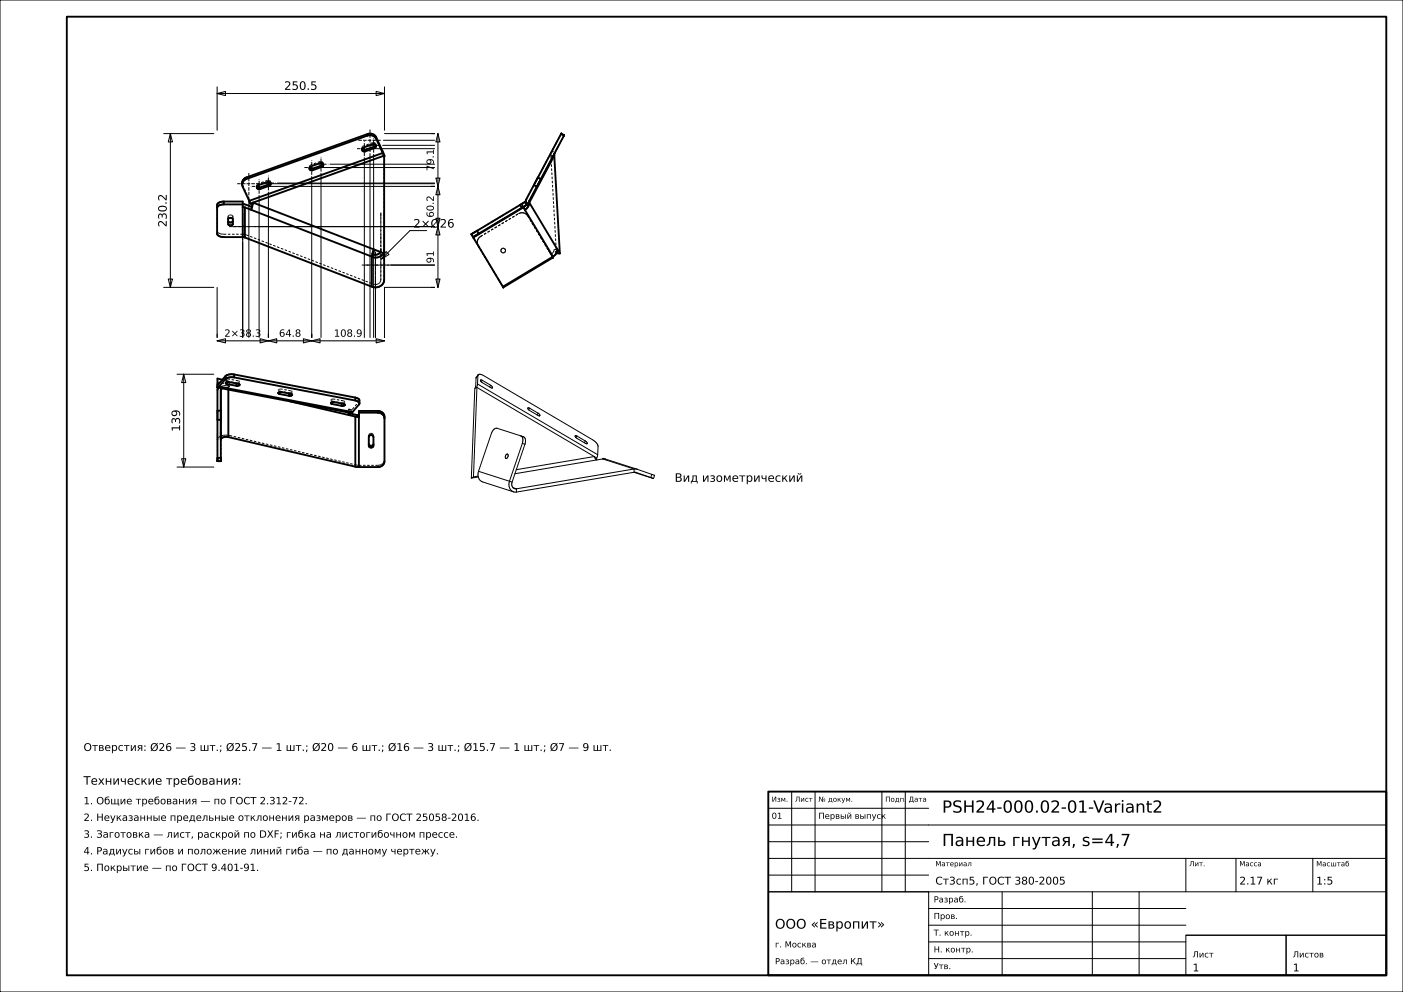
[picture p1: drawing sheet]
<svg xmlns="http://www.w3.org/2000/svg" width="420mm" height="297mm" viewBox="0 0 420 297" stroke-linecap="round" stroke-linejoin="round" font-family="sans-serif">
<g fill="none" stroke="#000" stroke-width=".3">
<path d="M0 0h420v297h-420zM49 40h15M51 40l.6 2.5h-1.2zM51 40v46M65 28l2.5-.6v1.2zM65 26v13M65 28h50.1M112.6 27.4l2.5 .6-2.5 .6zM115.1 26v13M115.1 40h15M131.1 40l.6 2.5h-1.2zM131.1 40v46"/>
<path d="M74.5 59v42M77.6 58.5v42.5M78.5 55h51.6M80.3 55.8h49.8M80.3 57.5v43.5M83 54.8h47.1M93.3 52.9v48.1M96 50.2h34.1M96.1 51.9v49.1M98.8 49.2h31.3M109.1 47.2v53.8M110.8 46v55"/>
<path d="M111.8 44.5h18.3M111.8 46.2v54.8M114.5 43.5h15.6M114.8 42h15.3M130.5 53.3h1.2l-.6 2.5zM131.1 55.8l.6 2.5h-1.2zM72.7 71.5v29.5M76.3 67.9h53.8M115.6 75.3l.8 .9-2.2 1.3zM116 79.4h14.1M127.7 69h-5l-8.5 8.5M130.5 65.3h1.2l-.6 2.5z"/>
<path d="M131.1 67.8l.6 2.6h-1.2zM49 86h15M50.4 83.5h1.2l-.6 2.5zM65 86v15M112.4 83v18M130.1 86h-15v15M130.5 83.5h1.2l-.6 2.5zM53 112h11M55 112l.6 2.5h-1.2zM55 112v27.8M65 102l2.5-.6v1.3zM65 102h50.1"/>
<path d="M77.9 101.4l2.4 .6-2.4 .7zM80.3 102l2.5-.6v1.3zM90.8 101.4l2.5 .6-2.5 .7zM93.3 102l2.5-.6v1.3zM112.6 101.4l2.5 .6-2.5 .7zM142.5 113.2l-.2 3M142.7 115.9l-.2 .2M142.7 115.9l36 21.2M142.9 115l-.2 .9M142.9 115l36 21.1M143.1 112.4l-.2 2.6M143.1 112.4l-.6 .8"/>
<path d="M143.1 112.2l.7-.1 1 .4 32.6 19.2a3 3 0 0 1 1.6 1.9l-.1 2.5M143.1 112.2v.2M143.1 112.2l-.6 1M144.4 113.9l2.5 1.5M144.4 113.9l-.5-.2-.1 .2 .6 .7 2.5 1.4 .5 .1-.5-.7M144.4 113.9l-.3 .4M146.9 115.4l-.4 .4M53 139.8h11M54.4 137.3h1.2l-.6 2.5zM151.5 137.3h.1M151.6 136l.2-.1a.66 .66 0 0 1 .3 .8 .66 .66 0 0 1-.8 .5v-.5zM155.9 130.5l-7.1-2.3a1.8 1.8 0 0 0-1.7 1.6l-3.9 11.3"/>
<path d="M155.9 130.5h.1M156 130.5a1.75 1.75 0 0 1 .4 2.2M156 130.5l.7 .3M156.4 132.7l-3.9 11.4M156.4 132.7l.7 .3M156.7 130.8h.1M156.7 130.8a1.75 1.75 0 0 1 .4 2.2M157.1 133l-3.8 11.4M158.6 122.2l2.5 1.5M158.6 122.2l-.5-.1-.1 .2 .5 .6 2.5 1.5 .6 .1-.5-.8M158.6 122.2l-.4 .5M161.1 123.7l-.4 .5"/>
<path d="M172.5 131.1l2.7 1.6 .6 .1-.5-.8M172.8 130.6l2.5 1.4M172.8 130.6l-.6-.1 .3 .6M172.8 130.6l-.4 .4M175.3 132l-.4 .5M178.7 137.1l-.4 .3M178.7 137.7l-.8-1-23.3 3.9M178.7 137.7l-24.6 4.1M178.9 136.1l-.2 1M180.4 137.4l.9 .1 9.4 3M180.4 137.4l-1.7 .3M180.4 137.4l9.4 3"/>
<path d="M180.5 137.4v-.2l.8 .3M141.7 142.8l-.6 .4M141.7 142.8l1.1-26.8-.7 .2-1 27M143.1 142.5l-1.4 .3M143.2 142.8l-2.1 .4M143.2 141.1a2.42 2.42 0 0 0 1.3 3.2l9.2 3M143.2 141.1l9.3 3M152.5 144.1a2.42 2.42 0 0 0 1.2 3.2M152.5 144.1l.8 .3M153.3 144.4l-.1 .9 .4 .7M153.6 146l1 .3M153.7 147.3h.9"/>
<path d="M154.6 146.3v1M189.8 141.4l5.7 1.9M189.8 140.4l.9 .1M189.8 140.4l-35.2 5.9M189.8 140.4v1M189.8 141.4h.6M189.8 141.4l-35.2 5.9M190.3 141.4h.1M190.4 141.4h.1M190.4 141.4l4.4 1.6M190.7 140.5h.1M190.7 140.5l4.4 1.5"/>
<path d="M194.8 143l.8 .2M195.1 142l.9 .3-.4 .9M195.1 142l-.3 1M237 237v30M244 237v30M264 237v30M271 237v30M230 257h185M230 252h48M230 247h185M230 242h48M355 257v10"/>
<path d="M370 257v10M393 257v10M230 267h48v25h-48zM230 267h185M230 262h48M278 277h77M278 272h77M300 267v25M327 267v25M341 267v25M278 287h77M278 282h77"/>
<path d="M355 280h30v12h-30zM355 280h60M385 280h30v12h-30z"/>
</g>
<g fill="none" stroke="#000" stroke-width=".56">
<path d="M20 5h395v287h-395zM168 40h.1M168 40l.9 .5M72.5 55.2l2.1 4.9M73.7 53.6a1.78 1.78 0 0 0-1.2 1.6M73.7 53.1a1.86 1.86 0 0 0-1.2 2.1M73.7 53.1v.5M76.9 55.8l.4 .3h.5M77.8 56.1v.5M80.6 55.1l-2.8 1M80.6 55.6l-2.8 1M80.6 55.1v.5"/>
<path d="M81 54.8l-.8-.4-2.9 1.1a.63 .63 0 0 0-.4 .8 .63 .63 0 0 0 .9 .3M81 54.8v.4l-.4 .4M81 54.8l-.4 .3M92.7 50.2l.3 .3h.6M93.6 50.5v.5M96.4 49.5l-2.8 1M96.4 50a.63 .63 0 0 0 .3-.9 .63 .63 0 0 0-.9-.3l-2.7 1a.63 .63 0 0 0-.4 .9 .63 .63 0 0 0 .9 .3M96.4 50l-2.8 1M96.4 49.5v.5M96.7 49.2l-.3 .3M108.4 44.5l.4 .3 .5 .1M109.3 44.9v.4"/>
<path d="M110 40.1a2.1 2.1 0 0 1 2.6 1M110 40.1l-36.3 13M110 40.6a2.1 2.1 0 0 1 2.6 1M110 40.6l-36.3 13M110 40.1v.5M112.1 43.9l-2.8 1M112.1 44.3l-2.8 1M112.1 43.9v.4M112.5 43.5l-.7-.4-3 1.1a.63 .63 0 0 0-.4 .8 .63 .63 0 0 0 .9 .3M112.5 43.5v.4l-.4 .4M112.5 43.5l-.4 .4M112.6 41.1l2.4 5.6"/>
<path d="M112.6 41.6l2 4.2M112.6 41.1v.5M114.6 45.8l.3 .8M114.6 45.8l-40 14.3M159.8 55.4l.9 .5M161 53.1l.9 .5M165.9 46.6l-7.6 14.4M165.9 46.6l1.7 29.3M165.9 46.6h.1M166.1 45.8l-.2 .8M167.9 40.1l.9 .5M168 40l-10.7 20.4"/>
<path d="M168.9 40.5h.1M168.9 40.5l-10.5 19.6-.1 .9M67 60.3a1.78 1.78 0 0 0-2 1.1v8.6a1.78 1.78 0 0 0 2 1h5.7M67 61.2a1.78 1.78 0 0 0-2 1M67 61.2h5.7M67 60.3h5.7v10.7M67 60.3v.9M68.3 66.3a.86 .86 0 0 0 1.4 0M68.4 65.4l.6-.2 .6 .2 .1 1.7a.86 .86 0 0 1-1.4 0zM72.7 71l.6 .1M72.7 62l.6 .1M72.7 61.1l2.7 .8"/>
<path d="M73.3 71.1l38 14.7M73.3 62.1l38 14.7M73.3 62.1v9M74.6 60.1l.3 .9M74.9 61l40.1-14.4v37.2a2.6 2.6 0 0 1-3.7 2M75.2 62.8l.6-2.1 39.2 15.2M75.7 60.8l-.8 .2M111.3 76.8v9M111.9 74.7l-.6 2.1M112.1 74.7l-.4 1.5M113.9 75.4a1.71 1.71 0 0 1-2.2 .8M114.8 75.8a2.78 2.78 0 0 1-3.5 1.1l.4-.7"/>
<path d="M141.6 71h.1M141.6 71l16.3-9.8-.5-.9-16.3 9.8 9.6 15.9M142.8 69.1l.5 .9M155.7 61.4l.5 .8M156.6 62l8.9 14.8M156.6 62h.1M156.7 62.1l-15 9M157.1 61.7l-.4 .4M157.1 62.8a2.66 2.66 0 0 0 1.4-2.1l9.1 15.2M158.3 61h-.5M165.4 76.9l.1 .2M165.4 77.1h.1"/>
<path d="M165.5 77.1l-14.8 8.9M165.5 76.8l-15 9M166.5 75.8l1.1 .1M166.9 74.7a2.66 2.66 0 0 1-1.4 2.1M150.6 86h.1M150.7 86h.1M65 116h.1M65 116l40 7.6 .5-.2M65.1 115.5l-.1 .5M65.1 115h.2M65.2 115l-.1 .5M65.5 116.1l-.4 .7v21.3h1v-21.3l.3-.5"/>
<path d="M65.5 115.8l-.5 .2M65.5 115.8l40 7.6M66.6 113.7l-1.5-.4v2.2M67.5 113.5l-2 2.3M67.5 112.6l-2.3 2.4M67.5 112.6v.9M68 115l-.4-.4 .6-.3 3.5 .8-.3 .4h-.6M68 115l2.8 .5M68 114.4v.6M68.4 116.7v14.2M70.1 113a3.1 3.1 0 0 0-2.6 .5M70.1 113l36.3 6.9"/>
<path d="M70.1 112.1a3.1 3.1 0 0 0-2.6 .5M70.1 112.1l36.3 6.9M70.1 112.1v.9M70.8 114.8v.7M83.7 118l-.4-.4 .6-.3 3.5 .8-.2 .4h-.7M83.7 118l2.8 .5M83.7 117.4v.6M86.5 117.8v.7M106.4 119l1.1 .6 .1 1.2M106.4 119.9l.9 .4 .3 .5M106.4 119v.9M65.1 137.1h1"/>
<path d="M65.1 125.7h1M65.1 122.9h1M66.1 129.6h.1M66.1 131h.1M68.4 130.9a1.81 1.81 0 0 0-2.3 .7M68.4 130.9l38 8.8M86.9 120.2l19.5 4.5M99.5 121l-.4-.4 .6-.3 3.5 .8-.3 .4h-.6M99.5 121l2.8 .5M99.5 120.4v.6M102.3 120.8v.7M104.2 123.5l.3 .8 .4-.5"/>
<path d="M104.9 123.6v.2M104.9 123.8l2.5 .5M106.4 139.7l1 .1M106.4 124.7l1 .1M106.4 124.7v15M107.4 123.6h5.7M107.6 120.8l-2.1 2.6M110.4 132.9a.71 .71 0 0 0 .7 .6 .71 .71 0 0 0 .7-.6M110.6 130.4l.8-.1 .3 .3 .1 2.8a.71 .71 0 0 1-.7 .6 .71 .71 0 0 1-.7-.6v-2.6zM113.1 123a1.87 1.87 0 0 1 2 1.8v13.3a1.87 1.87 0 0 1-2 1.7h-5.7M113.1 123h-5.7v16.8M113.1 123.6a1.87 1.87 0 0 1 2 1.7"/>
<path d="M113.1 123v.6M230 237h185v55h-185z"/>
</g>
<g fill="none" stroke="#000" stroke-width=".3" stroke-dasharray=".7 .5" stroke-linecap="butt">
<path d="M72.5 54.8v.3M72.5 55.1l.1 .3M72.6 55.4l2 4.3M76.9 55.6v.2M76.9 55.4v.2M77 55.2l-.1 .2M77.1 55.1l-.1 .1M77.3 55l-.2 .1M80.1 54l-2.8 1M80.2 54h-.1M80.4 54h-.2M80.6 54h-.2"/>
<path d="M80.7 54.1l-.1-.1M80.9 54.2l-.2-.1M81 54.3l-.1-.1M81 54.8v-.2M81 54.4v-.1M81 54.6v-.2M92.6 49.9l.1 .3M92.6 49.7v.2M92.7 49.6l-.1 .1M92.9 49.4l-.2 .2M93.1 49.4h-.2M95.8 48.4l-2.7 1"/>
<path d="M96 48.3l-.2 .1M96.2 48.3h-.2M96.3 48.3h-.1M96.5 48.4l-.2-.1M96.6 48.5l-.1-.1M96.7 48.6l-.1-.1M96.7 49.2l.1-.3M96.8 48.8l-.1-.2M96.8 48.9v-.1M108.4 44.3v.2M108.4 44.1v.2M108.5 43.9l-.1 .2"/>
<path d="M108.6 43.8l-.1 .1M108.8 43.7l-.2 .1M111.6 42.7l-2.8 1M111.8 42.7h-.2M111.9 42.7h-.1M112.1 42.7h-.2M112.2 42.8l-.1-.1M112.4 42.9l-.2-.1M112.5 43l-.1-.1M112.5 43.5v-.2M112.5 43.1v-.1M112.5 43.3v-.2"/>
<path d="M115 46.7l-.1-.1M115 46.7v29.2M115 46.6v.1M157.6 59.7l7.6-14.4M159.4 56.2v-.1M159.4 56.1l.6-1M159.4 56.1v.1M159.5 56.1h-.1M159.5 56v.1M159.6 55.9l-.1 .1M159.6 55.8v.1M159.7 55.7l-.1 .1"/>
<path d="M159.7 55.6v.1M159.8 55.4l-.1 .2M159.9 55.3l-.1 .1M159.9 55.2v.1M160 55.1l-.1 .1M160 55.1v-.1M160 55l.1-.1M160 55v.1M160.1 54.9v-.1M160.1 54.8l.1-.1M160.2 54.7l.1-.1M160.3 54.6v-.1"/>
<path d="M160.3 56.7v-.1M160.3 56.6v.1M160.3 54.5l.1-.2M160.3 56.6l.1-.1M160.4 56.5v-.1M160.4 54.3v-.1M160.4 56.4l.1-.1M160.4 54.2l.1-.1M160.5 56.3l.1-.1M160.5 54.1l.1-.1M160.6 56.2v-.2M160.6 54l-.6 1"/>
<path d="M160.6 56l.1-.1M160.7 55.9v-.1M160.7 55.8l.1-.1M160.8 55.7v-.1M160.8 55.6l-.5 1M160.8 55.6l.1-.1M160.9 55.6h-.1M160.9 55.5v.1M160.9 55.5l.6-1M161 55.4l-.1 .1M161 55.3v.1M161.1 55.2l-.1 .1"/>
<path d="M161.1 55v.2M161.2 54.9l-.1 .1M161.3 54.8l-.1 .1M161.3 54.7v.1M161.4 54.6l-.1 .1M161.4 54.5v.1M161.5 54.5v-.1M161.5 54.4l-.1 .1M162.4 50.5l.6-1M162.5 50.4l-.1 .1M162.6 50.3l-.1 .1M162.6 50.2v.1"/>
<path d="M162.7 50l-.1 .2M162.7 49.9v.1M162.8 49.8l-.1 .1M162.9 49.7l-.1 .1M162.9 49.6v.1M163 49.5v-.1M163 49.5l-.1 .1M163 49.4v.1M163 49.4l.1-.1M163.1 49.3v-.1M163.1 49.2l.1-.1M163.2 49.1l.1-.2"/>
<path d="M163.3 48.9v-.1M163.3 51v-.1M163.3 48.8l.1-.1M163.3 50.9l.1-.1M163.4 50.8v-.1M163.4 48.7v-.1M163.4 50.7l.1-.1M163.4 48.6l.1-.1M163.5 50.6l.1-.1M163.5 48.5v-.1M163.5 48.4h.1M163.6 50.5v-.1"/>
<path d="M163.6 48.4v-.1M163.6 48.4l-.6 1M163.6 48.3v.1M163.6 50.4l.1-.1M163.7 50.3v-.1M163.7 50.2l.1-.2M163.8 50h.1M163.8 50l-.5 1M163.9 50v-.1M163.9 49.9l-.1 .1M163.9 49.9v-.1M163.9 49.8v.1"/>
<path d="M163.9 49.8l.6-1M164 49.7l-.1 .1M164 49.6v.1M164.1 49.5l-.1 .1M164.1 49.4v.1M164.2 49.3l-.1 .1M164.3 49.2l-.1 .1M164.3 49.1v.1M164.4 49l-.1 .1M164.4 48.9v.1M164.5 48.8l-.1 .1M164.9 46.7l1.7 29.2"/>
<path d="M164.9 46.3v-.3M164.9 46.7v-.4M164.9 46l.1-.3M165 45.7l.2-.4M165.4 46.7h-.5M165.4 46.7l.5-.1M165.4 44.9l.6-1M165.5 44.8l-.1 .1M165.5 44.7v.1M165.6 44.6l-.1 .1M165.6 44.5v.1M165.7 44.4l-.1 .1"/>
<path d="M165.7 44.3v.1M165.8 44.2l-.1 .1M165.9 44l-.1 .2M165.9 46.6l-.5 .1M165.9 43.9v.1M166 43.9v-.1M166 43.8l-.1 .1M166 43.8v-.1M166 43.7l.1-.1M166 43.7v.1M166.1 45.8l-7.7 14.3M166.1 43.6v-.1"/>
<path d="M166.1 43.5l.1-.1M166.2 43.4l.1-.1M166.3 43.3v-.1M166.3 45.4v-.1M166.3 45.3v.1M166.3 43.2l.1-.2M166.3 45.3l.1-.1M166.4 45.2v-.1M166.4 43v-.1M166.4 45.1l.1-.1M166.4 42.9l.1-.1M166.5 45l.1-.1"/>
<path d="M166.5 42.8l.1-.1M166.6 44.9v-.2M166.6 42.7l-.6 1M166.6 44.7l.1-.1M166.7 44.6v-.1M166.7 44.5l.1-.1M166.8 44.4l.1-.1M166.8 44.3l-.5 1M166.9 44.3v-.1M166.9 44.3h-.1M166.9 44.2v.1M166.9 44.2l.6-1"/>
<path d="M167 44.1l-.1 .1M167 44v.1M167.1 43.9l-.1 .1M167.1 43.8v.1M167.2 43.6l-.1 .2M167.3 43.5l-.1 .1M167.3 43.4v.1M167.4 43.3l-.1 .1M167.4 43.2v.1M167.4 41.1l-2.2 4.2M167.4 41.1l.1-.1M167.5 43.2h-.1"/>
<path d="M167.5 43.2v-.1M167.5 43.1v.1M167.5 41l.1-.2M167.6 40.8v-.1M167.6 40.7l.1-.1M167.7 40.6l.1-.1M167.8 40.5v-.1M167.8 40.4l.1-.1M167.9 40.3v-.1M167.9 40.2l.1-.1M168 40.1v-.1M168.3 41.6l-2.2 4.2"/>
<path d="M168.4 41.4l-.1 .2M168.5 41.3l-.1 .1M168.5 41.2v.1M168.6 41.1l-.1 .1M168.6 41v.1M168.7 40.9l-.1 .1M168.7 40.8v.1M168.8 40.7l-.1 .1M168.8 40.6v.1M168.9 40.5l-.1 .1M65 69.1v.2M65 70v-.9"/>
<path d="M65 61.4v7.7M65 69.3l.2 .2M65.2 69.5l.1 .2M65.3 69.7l.3 .1M65.6 69.8l.3 .2M65.9 70h.3M66.2 70l.4 .1M66.6 70.1h.4M67 70.1h5.7M68.3 64.7v.9M68.3 64.7v1.6M68.3 66.3v.8"/>
<path d="M68.4 64.6l-.1 .1M68.5 64.5l-.1 .1M68.7 64.4l-.2 .1M69 64.4h-.3M69.3 64.4h-.3M69.5 64.5l-.2-.1M69.6 64.6l-.1-.1M69.7 64.7l-.1-.1M69.7 64.7v.9M69.7 66.3v.8M69.7 66.3v-1.6M72.7 60.3v.8"/>
<path d="M72.7 70.1l.5 .1M72.7 61.1v.9M73.2 70.2l.5 .1M73.7 70.3l38 14.8M74.9 60.3l-.3-.6M75.1 61l-.2-.7M75.4 61.9l.2 .2M75.6 62.1l-.4 .7M75.7 61.8l-.1 .3M75.7 61.5v.3M75.8 60.7h.2M76 60.7l-.3 .8"/>
<path d="M76 60.7l-.3 .1M112.1 74.7h-.2M113.9 75.4l.1-.2M114 75.2v-.3M114 73.6v-.2M114 73.4v-.3M114 73.1v-.2M114 72.9v-.2M114 72.7v-.2M114 72.5v-.2M114 72.3v-.3M114 72v-.2"/>
<path d="M114 71.8v-.2M114 71.6v-.2M114 71.4v-.2M114 71.2v-.1M114 71.1v-.2M114 70.9v-.1M114 64v-.1M114 63.9v-.1M114 63.8v-.1M114 63.7v.1M114 63.8v.1M114 63.9v.1"/>
<path d="M114 64v.1M114 64.1v.1M114 64.2v.1M114 64.3v.1M114 64.4v.1M114 64.5v.1M114 64.6v10.3M114 75.6v.1M114 75.7v-.1M114 75.6v-.2M114 75.4v-.1M114 75.3v-.1"/>
<path d="M114 75.2v-.2M114 75v-.1M114 74.9v-.2M114 74.7v-.1M114 74.6v-.1M114 74.5v-.1M114 74.4v-.1M114 74.3v.1M114 74.4v.1M114 74.5v.1M114 74.6v.1M114 74.7v.1"/>
<path d="M114 74.8v.2M114 75v.1M114 75.1v.1M114 75.2v.1M114 75.3v.1M114 75.4v.1M114 75.5v.1M114 74.9v8.9M114 70.8v-6.8M114.8 75.8l.1-.4M114.9 75.4l.1-.5M115 70.8v.1"/>
<path d="M115 70.9v.2M115 71.1v.1M115 71.2v.2M115 71.4v.2M115 71.6v.2M115 71.8v.2M115 72v.3M115 72.3v.2M115 72.5v.2M115 72.7v.2M115 72.9v.2M115 73.1v.3"/>
<path d="M115 73.4v.2M115 73.6v10.2M115 75.9v-1M115 64.6v10.3M115 64.6v-.1M115 64.5v-.1M115 64.4v-.1M115 64.3v-.1M115 64.2v-.1M115 64.1v-.1M115 64v-.1M115 63.9v-.1"/>
<path d="M115 63.8v-.1M115 63.7v.1M115 63.8v.1M115 63.9v.1M115 70.8v-6.8M115 75.6v-.1M115 75.5v-.1M115 75.4v-.1M115 75.3v-.1M115 75.2v-.1M115 75.1v-.1M115 75v-.2"/>
<path d="M115 74.8v-.1M115 74.7v-.1M115 74.6v-.1M115 74.5v-.1M115 74.4v-.1M115 74.3v.1M115 74.4v.1M115 74.5v.1M115 74.6v.1M115 74.7v.2M115 74.9v.1M115 75v.2"/>
<path d="M115 75.2v.1M115 75.3v.1M115 75.4v.2M115 75.6v.1M115 75.7v-.1M115 75.9l-2.9-1.2M141.1 70.1l.5 .9M141.1 70.1v.1M141.1 70.2h.1M141.2 70.2v.1M141.2 70.3l8.9 14.8M141.6 71l15-9"/>
<path d="M141.7 71.1l-.5-.8M142.9 72.7v-.4M142.9 72.7l.1 .4M142.9 72.3l.1-.5M142.9 72.3v.4M143 73.1l-.1-.4M143 73.1l.2 .5M143 71.8l.2-.4M143 71.8l-.1 .5M143.2 73.6l-.2-.5M143.2 73.6l6.1 10.2M143.2 71.4l.3-.3"/>
<path d="M143.2 71.4l-.2 .4M143.5 71.1l.3-.3M143.5 71.1l-.3 .3M143.8 70.8l-.3 .3M143.8 70.8l11.4-6.8M146.9 66.6h.1M147 66.6h-.1M147 66.6l.1-.1M147.1 66.5l-.1 .1M147.1 66.5h.1M147.2 66.5h-.1M147.2 66.5l.1-.1"/>
<path d="M147.3 66.4l-.1 .1M147.3 66.4l.1-.1M147.4 66.3l-.1 .1M147.4 66.3h.1M147.4 67.5h.1M147.5 67.5h-.1M147.5 66.3h-.1M147.5 67.5v-.1M147.5 67.4v.1M147.5 66.3l2.6-1.6M147.5 67.4h.1M147.6 67.4h-.1"/>
<path d="M147.6 67.4l.1-.1M147.7 67.3l-.1 .1M147.7 67.3h.1M147.8 67.3h-.1M147.8 67.3v-.1M147.8 67.2v.1M147.8 67.2h.1M147.9 67.2h-.1M147.9 67.2h.1M148 67.2h-.1M148 67.2v-.1M148 67.1l2.6-1.5"/>
<path d="M148 67.1v.1M149.9 75l.1 .3M149.9 75l.1-.3M150 74.7l-.1 .3M150 74.7l.2-.2M150 75.3l.2 .2M150 75.3l-.1-.3M150.1 64.7h.1M150.1 64.7l-2.6 1.6M150.2 74.5l-.2 .2M150.2 74.5l.2-.1M150.2 64.7v-.1"/>
<path d="M150.2 64.7h-.1M150.2 75.5l.2 .2M150.2 75.5l-.2-.2M150.2 64.6h.1M150.2 64.6v.1M150.3 64.6h.1M150.3 64.6h-.1M150.4 64.6v-.1M150.4 64.6h-.1M150.4 74.4l-.2 .1M150.4 74.4l.3-.1M150.4 64.5h.1"/>
<path d="M150.4 64.5v.1M150.4 75.7h.3M150.4 75.7l-.2-.2M150.5 64.5h-.1M150.5 64.5l.1-.1M150.6 64.4l-.1 .1M150.6 65.6l-2.6 1.5M150.6 65.6l.1-.1M150.6 64.4h.1M150.7 64.4h-.1M150.7 65.5l-.1 .1M150.7 74.3l-.3 .1"/>
<path d="M150.7 74.3l.3 .1M150.7 75.7l.3-.1M150.7 75.7h-.3M150.7 65.5h.1M150.8 65.5l.1-.1M150.8 65.5h-.1M150.9 65.4l-.1 .1M150.9 65.4h.1M151 74.4l-.3-.1M151 74.4l.2 .2M151 65.4v-.1M151 65.4h-.1"/>
<path d="M151 75.6l.2-.2M151 75.6l-.3 .1M151 65.3h.1M151 65.3v.1M151.1 65.3h-.1M151.1 65.3h.1M151.2 65.3v-.1M151.2 65.3h-.1M151.2 65.2v.1M151.2 74.6l-.2-.2M151.2 74.6l.1 .3M151.2 75.4l.1-.3"/>
<path d="M151.2 75.4l-.2 .2M151.3 74.9l-.1-.3M151.3 74.9v.2M151.3 75.1v-.2M151.3 75.1l-.1 .3M155.2 64l.5-.2M155.7 63.8l-.5 .2M155.7 63.8l.4-.1M156.1 63.7l-.4 .1M156.1 63.7h.4M156.1 61.1l-15 9M156.1 61.1l.5 .9"/>
<path d="M156.1 61.1v.1M156.1 61.2h.1M156.2 61.2v.1M156.2 61.3l.5 .8M156.5 63.7h-.4M156.5 63.7l.5 .1M156.6 62l1.3-.8M156.7 62.1l.4 .7M157 63.8l-.5-.1M157 63.8l.4 .2M157.3 61.5l-.2 .2M157.3 60.7v-.3"/>
<path d="M157.3 61v-.3M157.4 61.2l-.1 .3M157.4 64l-.4-.2M157.4 64l.3 .3M157.4 60.3l-1.3 .8M157.4 61v.2M157.5 60.7l-.1 .3M157.5 60.7l-.2 .3M157.7 64.3l-.3-.3M157.7 64.3l.3 .3M157.8 61h-.5M157.9 61.2l-.5-.9"/>
<path d="M158 64.6l6.2 10.3M158 64.6l-.3-.3M158.5 60.7h-1M164.2 75.1v-.2M164.3 75.2l-.1-.3M164.3 75.2l-.1-.1M164.4 75.4l-.1-.2M164.5 75.4l-.2-.2M164.5 75.5l-.1-.1M164.6 75.6l-.1-.1M164.6 75.6l-.1-.2M164.7 75.8l-.1-.2"/>
<path d="M164.7 75.9l-.1-.3M164.7 75.9v-.1M164.8 76l-.1-.1M164.9 76.1l-.1-.1M164.9 76.1l-.2-.2M164.9 76.2v-.1M164.9 76.2h.1M165 76.2h-.1M165 76.2v.1M165 76.3v-.1M165 76.3l-.1-.2M165.1 76.1l-.2 .1"/>
<path d="M165.1 76.5l-.1-.2M165.2 76.6l-.1-.1M165.3 76.8l-.1-.2M165.4 76.9l-.1-.1M165.4 76.9l-.5-.7M165.4 75.8l-.3 .3M165.4 77v-.1M165.5 77.1l-.1-.1M165.7 75.5l-.3 .3M165.8 75.1l-.1 .4M165.9 74.7h1M165.9 74.7l-.1 .4"/>
<path d="M166.5 75.8l-.6-1.1M111.7 85.1l.4 .1M112.1 85.2h.4M112.5 85.2l.4-.1M112.9 85.1l.4-.1M113.3 85l.3-.2M113.6 84.8l.2-.3M113.8 84.5l.2-.3M114 84.2v-.4M114 83.8v-10.2M149.3 83.8l-6.1-10.2M149.4 84l-.1-.2"/>
<path d="M149.5 84.1l-.2-.3M149.5 84.1l-.1-.1M149.6 84.3l-.1-.2M149.7 84.4l-.1-.1M149.8 84.5l-.1-.1M149.8 84.6l-.2-.3M149.8 84.7v-.2M149.9 84.8l-.1-.2M149.9 84.8l-.1-.1M150 84.9l-.1-.1M150 85v-.1M150 85l-.1-.2"/>
<path d="M150.1 85.1l-.1-.1M150.1 85.1l.4 .7M150.1 85.1v.1M150.1 85.2v-.1M150.2 85.2l-.2-.2M150.3 85.4l-.1-.2M150.4 85.6l-.1-.2M150.5 85.7l-.1-.1M150.5 85.8v-.1M150.6 85.9l-.1-.1M150.6 86v-.1M150.7 86h-.1"/>
<path d="M65 116h.1M65.1 113.3v1.1M65.1 114.4l2.9 .7M65.1 116v-1.6M65.1 115.5v.5M65.7 115.9l-.2 .2M66.1 115.7l-.4 .2M66.5 115.6l-.4 .1M66.8 116.1l-.4 .2M66.9 115.5l-.4 .1M67.3 116l-.5 .1M67.4 115.5h-.5"/>
<path d="M67.5 113.8l.1 .1M67.6 113.7l-.1 .1M67.6 113.9l.1 .1M67.6 113.6v.1M67.7 114h.1M67.8 114l.2 .1M67.8 116h-.5M67.9 115.4l-.5 .1M67.9 113.5l-.3 .1M68 114.1l2.8 .5M68 115.1l.2-1M68 115.1h.1"/>
<path d="M68.1 115.1h.1M68.2 113.5h-.3M68.2 115.1l.1 .2M68.2 114.1l-1.6-.4M68.3 115.3v.3M68.3 114.1h-.1M68.3 115.5l-.4-.1M68.3 115.6l.1 .3M68.4 116h-.6M68.4 115.9v.1M68.4 114.1h-.1M68.5 114.2l-.1-.1"/>
<path d="M68.5 113.5h-.3M68.6 114.5l-.1-.3M68.7 114.9l-.1-.4M68.8 115.6l-.5-.1M68.8 115.6l-.4 .4M68.8 115.4l-.1-.5M68.8 115.6v-.2M70.8 114.6h.3M71.1 114.6h.3M71.3 114l-2.8-.5M71.4 114.6l.2-.1M71.5 114.1l-.2-.1"/>
<path d="M71.6 114.1h-.1M71.6 114.5l.1-.1M71.7 114.2l-.1-.1M71.7 114.4v-.1M71.7 114.3v-.1M83.3 116.8v.1M83.3 116.7v.1M83.3 116.9l.1 .1M83.4 116.6l-.1 .1M83.4 117h.2M83.6 117l.1 .1M83.6 116.5l-.2 .1"/>
<path d="M83.7 117.1l2.8 .5M83.9 116.5h-.3M84.3 116.5h-.4M86.5 117.6h.4M86.9 117.6h.3M87 117l-2.7-.5M87.2 117.6l.2-.1M87.2 117.1l-.2-.1M87.4 117.1h-.2M87.4 117.5l.1-.1M87.4 117.2v-.1M87.5 117.4v-.1"/>
<path d="M87.5 117.3l-.1-.1M99.1 119.8v.1M99.1 119.7v.1M99.1 119.9l.1 .1M99.1 119.6v.1M99.2 120h.1M99.4 119.5l-.3 .1M99.7 119.5h-.3M100 119.5h-.3M65.1 138.1v-.1M65.1 138v-.1M65.1 137.9v-.1"/>
<path d="M65.1 137.8v-6.2M65.1 131.6v-14.8M65.1 129.9v-.1M65.1 129.8v-.1M65.1 129.7v-.1M65.1 129.6v.1M65.1 129.7v.1M65.1 129.8v.1M65.1 129.9v.1M65.1 130v.1M65.1 130.1v.2M65.1 130.3v.2"/>
<path d="M65.1 130.5v.1M65.1 130.6v.1M65.1 130.7v.1M65.1 130.8v.1M65.1 130.9v.1M65.1 131v-.1M65.1 130.9v-.1M65.1 130.8v-.1M65.1 130.7v-.1M65.1 130.6v-.2M65.1 130.4v-.1M65.1 130.3v-.1"/>
<path d="M65.1 130.2v-.1M65.1 130.1v-.1M65.1 130v-.1M65.1 131.4v.2M65.2 131.3l-.1 .1M65.3 131.1l-.1 .2M65.4 131l-.1 .1M65.8 130.7l-.4 .3M66.1 137.8v.1M66.1 137.9v.1M66.1 138v.1M66.1 131.6v6.2"/>
<path d="M66.1 129.9v.1M66.1 130v.1M66.1 130.1v.1M66.1 130.2v.1M66.1 130.3v.1M66.1 130.4v.2M66.1 130.6v.1M66.1 130.7v.1M66.1 130.8v.1M66.1 130.9v.1M66.1 129.6v.1M66.1 129.7v.1"/>
<path d="M66.1 129.8v.1M66.1 129.6v1.4M66.3 130.5l-.5 .2M66.9 130.3l-.6 .2M67.5 130.3h-.6M68.2 130.3h-.7M68.8 130.4l-.6-.1M99.3 120l.2 .1M99.5 120.1l2.8 .5M102.3 120.6h.3M102.6 120.6h.3M102.8 120l-2.8-.5"/>
<path d="M102.9 120.6l.2-.1M103 120.1l-.2-.1M103.1 120.1h-.1M103.1 120.5l.1-.1M103.2 120.2l-.1-.1M103.2 120.4v-.1M103.2 120.3v-.1M104.1 123.5h.1M104.1 123.5l.9 .1M104.3 122.5l-.2 1M104.3 122.5l.9 .1M104.4 122.5h-.1"/>
<path d="M104.6 122.6l-.2-.1M104.7 122.8l-.1-.2M104.8 123.2l-.1-.4M104.9 123.6l-.1-.4M105.2 122.6l-.2 1M105.2 122.7v-.1M105.4 122.6l-.2 .1M105.5 122.5l2-2.3M105.5 122.5l-.1 .1M106.8 139.3l-38-8.9M107.1 139.3h-.3M107.4 124.3v-1.3"/>
<path d="M107.4 139.3h5.7M107.4 139.3h-.3M107.4 124.8v-.5M107.5 120.2l.1-.1M107.6 120.1v-.2M110.4 130.3v2.6M110.4 130.8v-.5M110.4 133.4v-.5M110.5 130.1l-.1 .2M110.6 129.9l-.1 .2M110.8 129.8l-.2 .1M111.1 129.7l-.3 .1"/>
<path d="M111.4 129.8l-.3-.1M111.6 129.9l-.2-.1M111.7 130.1l-.1-.2M111.8 130.3l-.1-.2M111.8 132.9v-2.6M111.8 130.8v-.5M111.8 133.4v-.5M113.1 139.3h.4M113.5 139.3l.4-.1M113.9 139.2l.3-.2M114.2 139l.3-.2M114.5 138.8l.3-.2"/>
<path d="M114.8 138.6l.1-.3M114.9 138.3l.2-.4M115.1 137.9v-.3M115.1 137.6v.5M115.1 137.6v-12.8"/>
</g>
<circle cx="165.2" cy="45.3" r=".28" fill="#000"/>
<g fill="none" stroke="#000" stroke-width=".3" stroke-dasharray="1.1 .4" stroke-linecap="butt">
<path d="M71 55h7M74.5 58.5v-7M75.4 55.8h4.4M77.6 58v-4.4M78.1 54.8h4.4M80.3 57v-4.4M91.1 50.2h4.4M93.3 52.4v-4.4M93.9 49.2h4.4M96.1 51.4v-4.4M106.9 44.5h4.4M107.3 42h7"/>
<path d="M109.1 46.7v-4.4M109.6 43.5h4.4M110.8 45.5v-7M111.8 45.7v-4.4M68.6 67.9h8.2M69.6 67.9h6.2M72.7 71v-6.2M72.7 72v-8.2M108.3 79.4h8.2M109.3 79.4h6.2M112.4 82.5v-6.2M112.4 83.5v-8.2"/>
</g>
<g font-size="5">
<text x="282" y="243.3">PSH24-000.02-01-Variant2</text>
<text x="282" y="253.3">Панель гнутая, s=4,7</text>
</g>
<text font-size="4" x="232" y="278">ООО «Европит»</text>
<g font-size="3.5">
<text x="85.1" y="26.9">250.5</text>
<text x="49.9" y="68" transform="rotate(-90 49.9 68)">230.2</text>
<text x="123.7" y="68.1">2×Ø26</text>
<text x="53.9" y="129.3" transform="rotate(-90 53.9 129.3)">139</text>
<text x="202" y="144.3">Вид изометрический</text>
<text x="25" y="234.9">Технические требования:</text>
</g>
<g font-size="3.2">
<text x="25" y="224.8">Отверстия: Ø26 — 3 шт.; Ø25.7 — 1 шт.; Ø20 — 6 шт.; Ø16 — 3 шт.; Ø15.7 — 1 шт.; Ø7 — 9 шт.</text>
<text x="280" y="264.8">Ст3сп5, ГОСТ 380-2005</text>
<text x="371" y="264.8">2.17 кг</text>
<text x="394" y="264.8">1:5</text>
<text x="357" y="290.8">1</text>
<text x="387" y="290.8">1</text>
</g>
<g font-size="3">
<text x="129.9" y="51.2" transform="rotate(-90 129.9 51.2)">79.1</text>
<text x="129.9" y="65.2" transform="rotate(-90 129.9 65.2)">60.2</text>
<text x="129.9" y="78.8" transform="rotate(-90 129.9 78.8)">91</text>
<text x="67.1" y="100.8">2×38.3</text>
<text x="83.5" y="100.8">64.8</text>
<text x="99.9" y="100.8">108.9</text>
<text x="25" y="240.8">1. Общие требования — по ГОСТ 2.312-72.</text>
<text x="25" y="245.8">2. Неуказанные предельные отклонения размеров — по ГОСТ 25058-2016.</text>
<text x="25" y="250.8">3. Заготовка — лист, раскрой по DXF; гибка на листогибочном прессе.</text>
<text x="25" y="255.8">4. Радиусы гибов и положение линий гиба — по данному чертежу.</text>
<text x="25" y="260.8">5. Покрытие — по ГОСТ 9.401-91.</text>
</g>
<g font-size="2.5">
<text x="231" y="245.1">01</text>
<text x="245" y="245.1">Первый выпуск</text>
<text x="279.5" y="270.2">Разраб.</text>
<text x="279.5" y="275.1">Пров.</text>
<text x="279.5" y="280.1">Т. контр.</text>
<text x="232" y="283.6">г. Москва</text>
<text x="279.5" y="285.1">Н. контр.</text>
<text x="357" y="286.6">Лист</text>
<text x="387" y="286.6">Листов</text>
<text x="232" y="288.7">Разраб. — отдел КД</text>
<text x="279.5" y="290.1">Утв.</text>
</g>
<g font-size="2.1">
<text x="231" y="240">Изм.</text>
<text x="238" y="240">Лист</text>
<text x="245" y="240">№ докум.</text>
<text x="265" y="240">Подп.</text>
<text x="272" y="240">Дата</text>
<text x="280" y="259.3">Материал</text>
<text x="356" y="259.3">Лит.</text>
<text x="371" y="259.3">Масса</text>
<text x="394" y="259.4">Масштаб</text>
</g>
</svg>
